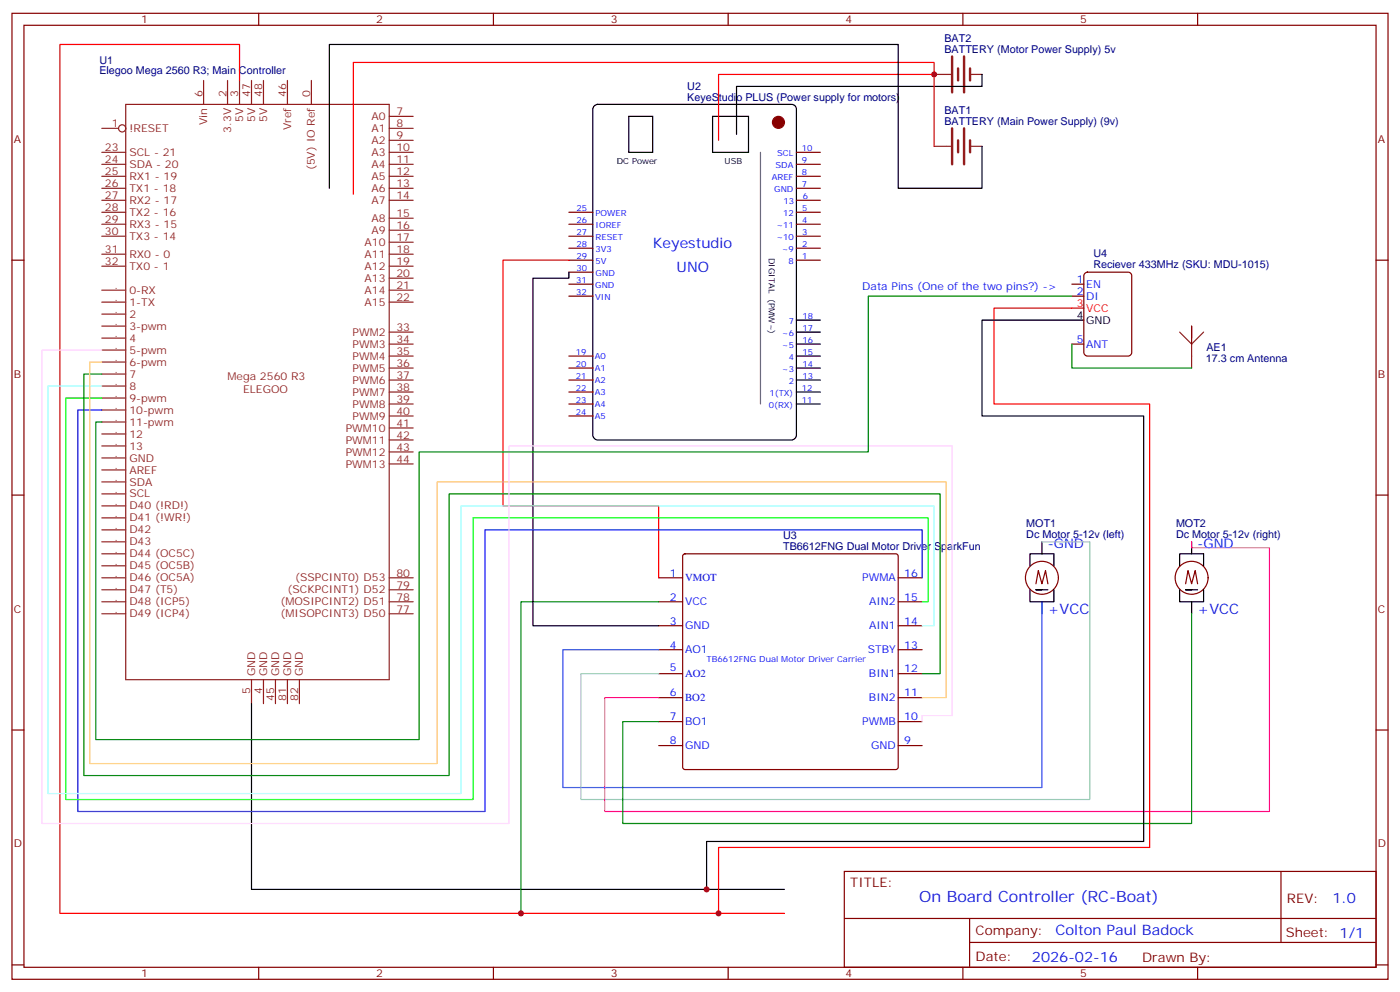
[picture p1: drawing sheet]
<svg xmlns="http://www.w3.org/2000/svg" width="412mm" height="292mm" viewBox="0 0 412 292" stroke-linecap="round" stroke-linejoin="round" font-family="sans-serif">
<g fill="none" stroke="#870000" stroke-width=".35">
<path d="M3.5 3.9h405.4v284.4h-405.4zM7.1 7.4h398.2v277.3h-398.2zM76.2 3.9v3.5M145.3 3.9v3.5M214.5 3.9v3.5M283.6 3.9v3.5M352.8 3.9v3.5M234.6 58.9h7.1M234.6 55.4h7.1M234.6 51.9h7.1M234.6 48.4h7.1M234.6 44.8h7.1"/>
<path d="M3.5 76.6h3.6M167.6 76.6h7M167.6 73.1h7M167.6 69.5h7M167.6 66h7M167.6 62.5h7M234.6 76.6h7.1M234.6 73.1h7.1M234.6 69.5h7.1M234.6 66h7.1M234.6 62.5h7.1M405.3 76.6h3.6"/>
<path d="M167.6 80.1h7M167.6 83.6h7M167.6 87.2h7M315.7 83.6h3.6M315.7 87.2h3.6M319.5 80.5l.8-.4h12l.9 .4 .2 .7v22.6l-.5 .8-.6 .2h-12l-.8-.5-.2-.5v-22.6zM351 96v5.3M167.6 104.8h7M167.6 108.3h7M167.6 111.9h7M167.6 115.4h7M167.6 118.9h7"/>
<path d="M315.7 101.3h3.6M167.6 122.4h7M3.5 145.7h3.6M405.3 145.7h3.6M194 170.1h7.1M194 177.1h7.1M201.3 163.2l.5-.2h62.1l.5 .2 .2 .5v62.1l-.3 .5-.4 .2h-62.1l-.5-.2-.2-.5v-62.1zM264.6 170.1h7M264.6 177.1h7M305.2 171.8l.7-3.8 1 3.8 1.1-3.8 .7 3.8M349.2 171.8l.8-3.8 1 3.8 1.1-3.8 .7 3.8M194 184.2h7.1"/>
<path d="M194 191.2h7.1M194 198.3h7.1M264.6 184.2h7M264.6 191.2h7M264.6 198.3h7M3.5 214.9h3.6M194 205.4h7.1M194 212.4h7.1M194 219.5h7.1M264.6 205.4h7M264.6 212.4h7M264.6 219.5h7"/>
<path d="M405.3 214.9h3.6M248.7 256.5h156.6v28.2h-156.6zM377.3 256.5v20.9M248.7 270.4h156.5M285.6 277.4h119.6M285.6 270.4v14.1M3.5 284h3.6M76.2 284.7v3.6M145.3 284.7v3.6M214.5 284.7v3.6M283.6 284.7v3.6M352.8 284.7v3.6"/>
<path d="M405.3 284h3.6"/>
<circle cx="306.9" cy="170.1" r="4.9"/>
<circle cx="351" cy="170.1" r="4.9"/>
</g>
<g fill="none" stroke="#8c2424" stroke-width=".35">
<path d="M30 37.8h4.9M37 30.7h77.7v169.4h-77.7zM60 23.7v7M67 23.7v7M70.6 23.7v7M74.1 23.7v7M77.6 23.7v7M84.7 23.7v7M91.7 23.7v7M114.7 34.3h7M114.7 37.8h7M275.2 21.9h4.9"/>
<path d="M285.8 21.9h3.5M30 48.4h7M30 44.8h7M30 51.9h7M30 55.4h7M30 58.9h7M114.7 48.4h7M114.7 44.8h7M114.7 41.3h7M114.7 51.9h7M114.7 55.4h7M114.7 58.9h7"/>
<path d="M275.2 43.1h4.9M285.8 43.1h3.5M30 62.5h7M30 66h7M30 69.5h7M30 74.8h7M30 78.4h7M114.7 64.2h7M114.7 67.8h7M114.7 71.3h7M114.7 74.8h7M114.7 78.4h7"/>
<path d="M30 99.5h7M30 96h7M30 92.5h7M30 88.9h7M30 85.4h7M114.7 88.9h7M114.7 85.4h7M114.7 81.9h7M114.7 97.8h7M347.5 97.8l3.5 3.5M354.5 97.8l-3.5 3.5M30 110.1h7"/>
<path d="M30 106.6h7M30 103h7M30 117.2h7M30 113.6h7M114.7 115.4h7M114.7 118.9h7M114.7 108.3h7M114.7 101.3h7M114.7 104.8h7M114.7 111.9h7M351 101.3v7M30 138.3h7"/>
<path d="M30 134.8h7M30 131.3h7M30 127.7h7M30 124.2h7M30 120.7h7M114.7 126h7M114.7 129.5h7M114.7 133h7M114.7 136.6h7M114.7 122.4h7M30 141.9h7M30 152.4h7"/>
<path d="M30 148.9h7M30 145.4h7M30 159.5h7M30 156h7M30 173.6h7M30 170.1h7M30 177.1h7M30 166.5h7M30 163h7M114.7 173.6h7M114.7 170.1h7M114.7 177.1h7"/>
<path d="M30 180.7h7M114.7 180.7h7M74.1 200.1v7M77.6 200.1v7M81.1 200.1v7M84.7 200.1v7M88.2 200.1v7"/>
<circle cx="36" cy="37.8" r="1.06"/>
</g>
<g fill="none" stroke="#000" stroke-width=".35">
<path d="M174.9 31.3l1.1-.6h57.2a1.41 1.41 0 0 1 1.4 1.4v96a1.51 1.51 0 0 1-1.4 1.4h-57.2a1.51 1.51 0 0 1-1.4-1.4v-96zM185.2 34.3h7.1v10.5h-7.1zM209.9 34.3h10.6v10.5h-10.6zM289.3 21.9v3.5h-72.3v14.1M289.3 43.1v12.3h-24.7v-42.3h-167.6v42.3M167.6 80.1v1.8h-10.6v102.3h37M234.6 97.8h7.1M234.6 94.2h7.1M319.3 94.2h-30v28.2h47.6v125.3h-128.8v14.1M234.6 118.9h7.1M234.6 115.4h7.1M234.6 111.9h7.1"/>
<path d="M234.6 108.3h7.1M234.6 104.8h7.1M234.6 101.3h7.1M306.9 159.5v3.5M351 159.5v3.5M303.4 173.6v3.5h7v-3.5M303.4 166.5v-3.5h7v3.5M306.9 173.6h-1.7h3.5M306.9 177.1v3.6M347.5 173.6v3.5h7v-3.5M347.5 166.5v-3.5h7v3.5M351 173.6h-1.8h3.6"/>
<path d="M351 177.1v3.6M74.1 207.1v54.7h157"/>
</g>
<circle cx="229.3" cy="36" r="1.76" fill="#900" stroke="#900" stroke-width=".35"/>
<path d="M224 44.8v74.1" fill="none" stroke="#666" stroke-width=".35"/>
<path d="M280.5 16.6v10.6M284 16.6v10.6M280.5 37.8v10.6M282.2 20.1v3.6M284 37.8v10.6M285.8 20.1v3.6M282.2 41.3v3.5M285.8 41.3v3.5" fill="none" stroke="#8c2424" stroke-width=".71"/>
<path d="M70.6 23.7v-10.6h-53v255.8h213.5M275.2 21.9h-63.5v19.4M275.2 43.1v-24.7h-171.1v38.8M167.6 76.6h-19.4v72.3h45.8v21.2M319.3 90.7h-26.5v28.2h45.9v130.5h-127v19.5" fill="none" stroke="#f00" stroke-width=".35"/>
<path d="M315.7 87.2h-59.9v45.8h-132.3v84.7h-95.3v-93.5h1.8M30 110.1h-5.3v118.2h107.6v-82.9h144.6v52.9h-5.3M315.7 101.3v7h35.3M194 177.1h-40.5v91.8M351 180.7v61.7h-167.6v-30h10.6" fill="none" stroke="#008700" stroke-width=".35"/>
<path d="M306.9 177.1v54.7h-141.1v-40.6h28.2" fill="none" stroke="#06f" stroke-width=".35"/>
<path d="M306.9 159.5h14.1v75.8h-149.9v-37h22.9" fill="none" stroke="#9cc" stroke-width=".35"/>
<path d="M351 159.5v1.8h22.9v77.6h-195.7v-33.5h15.8" fill="none" stroke="#f0f" stroke-width=".35"/>
<path d="M30 120.7h-7.1v118.2h120v-82.9h128.7v14.1" fill="none" stroke="#00f" stroke-width=".35"/>
<path d="M30 117.2h-10.6v118.1h119.9v-82.9h134.1v24.7h-1.8" fill="none" stroke="#0f0" stroke-width=".35"/>
<path d="M30 113.6h-15.9v120h121.7v-84.7h139.4v35.3h-3.6" fill="none" stroke="#9ff" stroke-width=".35"/>
<path d="M30 106.6h-3.5v118.2h102.3v-82.9h149.9v63.5h-7.1" fill="none" stroke="#fc6" stroke-width=".35"/>
<path d="M30 103h-17.7v139.4h137.6v-111.1h130.6v79.3h-8.9v1.8" fill="none" stroke="#fcf" stroke-width=".35"/>
<g fill="#c00">
<circle cx="275.2" cy="21.9" r=".88"/>
<circle cx="153.5" cy="268.9" r=".88"/>
<circle cx="211.7" cy="268.9" r=".88"/>
<circle cx="208.1" cy="261.8" r=".88"/>
</g>
<text font-size="4.6" fill="#00f" x="270.8" y="265.5">On Board Controller (RC-Boat)</text>
<g font-size="4.2" fill="#00f">
<text x="192.3" y="73.1">Keyestudio</text>
<text x="199.3" y="80.1">UNO</text>
<text x="308.7" y="180.7">+VCC</text>
<text x="352.8" y="180.7">+VCC</text>
<text x="392.5" y="265.8">1.0</text>
<text x="310.9" y="275.3">Colton Paul Badock</text>
<text x="304" y="283.1">2026-02-16</text>
</g>
<g font-size="3.9" fill="#00f">
<text x="308.7" y="161.3">-GND</text>
<text x="352.8" y="161.3">-GND</text>
</g>
<g font-size="3.9" fill="#800">
<text x="250.5" y="261.1">TITLE:</text>
<text x="379.1" y="265.8">REV:</text>
<text x="287.4" y="275.3">Company:</text>
<text x="378.7" y="275.9">Sheet: 1/1</text>
<text x="287.4" y="283">Date:</text>
<text x="336.4" y="283.1">Drawn By:</text>
</g>
<g font-size="3.2" fill="#800">
<text x="41.6" y="6.9">1</text>
<text x="110.8" y="6.9">2</text>
<text x="179.9" y="6.9">3</text>
<text x="249.1" y="6.9">4</text>
<text x="318.2" y="6.9">5</text>
<text x="4.1" y="42">A</text>
<text x="405.9" y="42">A</text>
<text x="4.1" y="111.2">B</text>
<text x="405.9" y="111.2">B</text>
<text x="4.1" y="180.3">C</text>
<text x="405.9" y="180.3">C</text>
<text x="4.1" y="249.4">D</text>
<text x="405.9" y="249.4">D</text>
<text x="41.6" y="287.7">1</text>
<text x="110.8" y="287.7">2</text>
<text x="179.9" y="287.7">3</text>
<text x="249.1" y="287.7">4</text>
<text x="318.2" y="287.7">5</text>
</g>
<g font-size="3.2" fill="#000080">
<text x="278.2" y="15.6">BATTERY (Motor Power Supply) 5v</text>
<text x="278.2" y="12.3">BAT2</text>
<text x="29.3" y="21.9">Elegoo Mega 2560 R3; Main Controller</text>
<text x="29.3" y="18.9">U1</text>
<text x="202.4" y="29.7">KeyeStudio PLUS (Power supply for motors)</text>
<text x="202.4" y="26.6">U2</text>
<text x="278.2" y="33.5">BAT1</text>
<text x="278.2" y="36.7">BATTERY (Main Power Supply) (9v)</text>
<text x="322.1" y="75.6">U4</text>
<text x="322.1" y="78.8">Reciever 433MHz (SKU: MDU-1015)</text>
<text x="355.2" y="106.5">17.3 cm Antenna</text>
<text x="355.4" y="103.3">AE1</text>
<text x="302.3" y="155.2">MOT1</text>
<text x="346.4" y="155.2">MOT2</text>
<text x="230.7" y="162">TB6612FNG Dual Motor Driver SparkFun</text>
<text x="230.7" y="158.7">U3</text>
<text x="302.3" y="158.4">Dc Motor 5-12v (left)</text>
<text x="346.4" y="158.4">Dc Motor 5-12v (right)</text>
</g>
<g font-size="3.2" fill="#8d2323">
<text x="59.6" y="28.6" transform="rotate(-90 59.6 28.6)">6</text>
<text x="66.7" y="28.6" transform="rotate(-90 66.7 28.6)">2</text>
<text x="70.2" y="28.6" transform="rotate(-90 70.2 28.6)">3</text>
<text x="73.7" y="28.6" transform="rotate(-90 73.7 28.6)">47</text>
<text x="77.3" y="28.6" transform="rotate(-90 77.3 28.6)">48</text>
<text x="84.3" y="28.6" transform="rotate(-90 84.3 28.6)">46</text>
<text x="91.4" y="28.6" transform="rotate(-90 91.4 28.6)">0</text>
<text x="71.6" y="36" transform="rotate(-90 71.6 36)">5V</text>
<text x="75.1" y="36" transform="rotate(-90 75.1 36)">5V</text>
<text x="78.7" y="36" transform="rotate(-90 78.7 36)">5V</text>
<text x="109.4" y="35.3">A0</text>
<text x="116.8" y="33.9">7</text>
<text x="32.9" y="37.4">1</text>
<text x="38.1" y="38.8">!RESET</text>
<text x="61" y="36.8" transform="rotate(-90 61 36.8)">Vin</text>
<text x="68.1" y="39.1" transform="rotate(-90 68.1 39.1)">3.3V</text>
<text x="85.7" y="38.3" transform="rotate(-90 85.7 38.3)">Vref</text>
<text x="109.4" y="38.8">A1</text>
<text x="116.8" y="41">9</text>
<text x="116.8" y="37.4">8</text>
<text x="30.9" y="44.5">23</text>
<text x="38.1" y="45.9">SCL - 21</text>
<text x="109.4" y="45.9">A3</text>
<text x="109.4" y="42.4">A2</text>
<text x="116.8" y="44.5">10</text>
<text x="30.9" y="51.5">25</text>
<text x="30.9" y="48">24</text>
<text x="38.1" y="53">RX1 - 19</text>
<text x="38.1" y="49.4">SDA - 20</text>
<text x="92.8" y="50.1" transform="rotate(-90 92.8 50.1)">(5V) IO Ref</text>
<text x="109.4" y="49.4">A4</text>
<text x="109.4" y="53">A5</text>
<text x="116.8" y="48">11</text>
<text x="116.8" y="51.5">12</text>
<text x="30.9" y="58.6">27</text>
<text x="30.9" y="55.1">26</text>
<text x="38.1" y="56.5">TX1 - 18</text>
<text x="109.4" y="56.5">A6</text>
<text x="116.8" y="55.1">13</text>
<text x="116.8" y="58.6">14</text>
<text x="30.9" y="62.1">28</text>
<text x="30.9" y="65.7">29</text>
<text x="38.1" y="60">RX2 - 17</text>
<text x="38.1" y="63.5">TX2 - 16</text>
<text x="109.4" y="60">A7</text>
<text x="109.4" y="65.3">A8</text>
<text x="116.8" y="63.9">15</text>
<text x="30.9" y="69.2">30</text>
<text x="38.1" y="67.1">RX3 - 15</text>
<text x="38.1" y="70.6">TX3 - 14</text>
<text x="109.4" y="68.8">A9</text>
<text x="116.8" y="67.4">16</text>
<text x="116.8" y="70.9">17</text>
<text x="30.9" y="74.5">31</text>
<text x="30.9" y="78">32</text>
<text x="38.1" y="75.9">RX0 - 0</text>
<text x="107.4" y="72.4">A10</text>
<text x="107.4" y="75.9">A11</text>
<text x="116.8" y="74.5">18</text>
<text x="116.8" y="78">19</text>
<text x="38.1" y="79.4">TX0 - 1</text>
<text x="107.4" y="79.4">A12</text>
<text x="107.4" y="82.9">A13</text>
<text x="116.8" y="81.5">20</text>
<text x="33.8" y="88.6">.</text>
<text x="33.8" y="85.1">.</text>
<text x="38.1" y="90">1-TX</text>
<text x="38.1" y="86.5">0-RX</text>
<text x="107.4" y="86.5">A14</text>
<text x="107.4" y="90">A15</text>
<text x="116.8" y="85.1">21</text>
<text x="116.8" y="88.6">22</text>
<text x="33.8" y="95.6">.</text>
<text x="33.8" y="92.1">.</text>
<text x="38.1" y="93.5">2</text>
<text x="33.8" y="99.2">.</text>
<text x="38.1" y="100.6">4</text>
<text x="38.1" y="97">3-pwm</text>
<text x="103.9" y="98.8">PWM2</text>
<text x="116.8" y="97.4">33</text>
<text x="116.8" y="100.9">34</text>
<text x="33.8" y="106.2">.</text>
<text x="33.8" y="102.7">.</text>
<text x="38.1" y="107.6">6-pwm</text>
<text x="38.1" y="104.1">5-pwm</text>
<text x="103.9" y="102.3">PWM3</text>
<text x="103.9" y="105.9">PWM4</text>
<text x="116.8" y="108">36</text>
<text x="116.8" y="104.5">35</text>
<text x="33.8" y="109.7">.</text>
<text x="33.8" y="113.3">.</text>
<text x="38.1" y="111.2">7</text>
<text x="67" y="111.9">Mega 2560 R3</text>
<text x="103.9" y="109.4">PWM5</text>
<text x="103.9" y="112.9">PWM6</text>
<text x="116.8" y="111.5">37</text>
<text x="33.8" y="116.8">.</text>
<text x="38.1" y="118.2">9-pwm</text>
<text x="38.1" y="114.7">8</text>
<text x="71.6" y="115.7">ELEGOO</text>
<text x="103.9" y="116.5">PWM7</text>
<text x="103.9" y="120">PWM8</text>
<text x="116.8" y="115">38</text>
<text x="116.8" y="118.6">39</text>
<text x="33.8" y="123.9">.</text>
<text x="33.8" y="120.3">.</text>
<text x="38.1" y="125.3">11-pwm</text>
<text x="38.1" y="121.7">10-pwm</text>
<text x="103.9" y="123.5">PWM9</text>
<text x="116.8" y="125.6">41</text>
<text x="116.8" y="122.1">40</text>
<text x="33.8" y="130.9">.</text>
<text x="33.8" y="127.4">.</text>
<text x="38.1" y="128.8">12</text>
<text x="101.8" y="127">PWM10</text>
<text x="101.8" y="130.6">PWM11</text>
<text x="116.8" y="129.2">42</text>
<text x="33.8" y="138">.</text>
<text x="33.8" y="134.4">.</text>
<text x="38.1" y="135.9">GND</text>
<text x="38.1" y="132.3">13</text>
<text x="101.8" y="134.1">PWM12</text>
<text x="101.8" y="137.6">PWM13</text>
<text x="116.8" y="132.7">43</text>
<text x="116.8" y="136.2">44</text>
<text x="33.8" y="141.5">.</text>
<text x="38.1" y="139.4">AREF</text>
<text x="38.1" y="142.9">SDA</text>
<text x="33.8" y="148.6">.</text>
<text x="33.8" y="145">.</text>
<text x="38.1" y="150">D40 (!RD!)</text>
<text x="38.1" y="146.4">SCL</text>
<text x="33.8" y="152.1">.</text>
<text x="33.8" y="155.6">.</text>
<text x="38.1" y="153.5">D41 (!WR!)</text>
<text x="33.8" y="159.1">.</text>
<text x="38.1" y="160.5">D43</text>
<text x="38.1" y="157">D42</text>
<text x="33.8" y="166.2">.</text>
<text x="33.8" y="162.7">.</text>
<text x="38.1" y="167.6">D45 (OC5B)</text>
<text x="38.1" y="164.1">D44 (OC5C)</text>
<text x="33.8" y="173.2">.</text>
<text x="33.8" y="169.7">.</text>
<text x="38.1" y="171.1">D46 (OC5A)</text>
<text x="87" y="171.1">(SSPCINT0) D53</text>
<text x="116.8" y="173.2">79</text>
<text x="116.8" y="169.7">80</text>
<text x="33.8" y="176.8">.</text>
<text x="38.1" y="178.2">D48 (ICP5)</text>
<text x="38.1" y="174.7">D47 (T5)</text>
<text x="82.6" y="178.2">(MOSIPCINT2) D51</text>
<text x="84.7" y="174.7">(SCKPCINT1) D52</text>
<text x="116.8" y="176.8">78</text>
<text x="33.8" y="180.3">.</text>
<text x="38.1" y="181.7">D49 (ICP4)</text>
<text x="82.6" y="181.7">(MISOPCINT3) D50</text>
<text x="116.8" y="180.3">77</text>
<text x="75.1" y="199" transform="rotate(-90 75.1 199)">GND</text>
<text x="78.7" y="199" transform="rotate(-90 78.7 199)">GND</text>
<text x="82.2" y="199" transform="rotate(-90 82.2 199)">GND</text>
<text x="85.7" y="199" transform="rotate(-90 85.7 199)">GND</text>
<text x="89.3" y="199" transform="rotate(-90 89.3 199)">GND</text>
<text x="73.7" y="204.2" transform="rotate(-90 73.7 204.2)">5</text>
<text x="77.3" y="204.2" transform="rotate(-90 77.3 204.2)">4</text>
<text x="80.8" y="206.2" transform="rotate(-90 80.8 206.2)">45</text>
<text x="84.3" y="206.2" transform="rotate(-90 84.3 206.2)">81</text>
<text x="87.8" y="206.2" transform="rotate(-90 87.8 206.2)">82</text>
</g>
<g font-size="3.2" fill="#00f">
<text x="317.2" y="83.3">1</text>
<text x="254" y="85.4">Data Pins (One of the two pins?) -&gt;</text>
<text x="317.2" y="86.8">2</text>
<text x="320" y="84.7">EN</text>
<text x="320" y="88.2">DI</text>
<text x="317.2" y="100.9">5</text>
<text x="320" y="102.3">ANT</text>
<text x="197.3" y="169.7">1</text>
<text x="201.8" y="171.1">VMOT</text>
<text x="254" y="171.1">PWMA</text>
<text x="266.3" y="169.7">16</text>
<text x="197.3" y="176.8">2</text>
<text x="201.8" y="178.2">VCC</text>
<text x="256" y="178.2">AIN2</text>
<text x="266.3" y="176.8">15</text>
<text x="197.3" y="183.8">3</text>
<text x="201.8" y="185.2">GND</text>
<text x="256" y="185.2">AIN1</text>
<text x="266.3" y="183.8">14</text>
<text x="197.3" y="190.9">4</text>
<text x="266.3" y="190.9">13</text>
<text x="197.3" y="197.4">5</text>
<text x="201.8" y="192.3">AO1</text>
<text x="255.6" y="192.3">STBY</text>
<text x="266.3" y="197.9">12</text>
<text x="201.8" y="199.4">AO2</text>
<text x="256" y="199.4">BIN1</text>
<text x="197.3" y="205">6</text>
<text x="201.8" y="206.4">BO2</text>
<text x="256" y="206.4">BIN2</text>
<text x="266.3" y="205">11</text>
<text x="197.3" y="212.1">7</text>
<text x="201.8" y="213.5">BO1</text>
<text x="254" y="213.5">PWMB</text>
<text x="266.3" y="212.1">10</text>
<text x="197.3" y="219.1">8</text>
<text x="201.8" y="220.5">GND</text>
<text x="256.6" y="220.5">GND</text>
<text x="266.3" y="219.1">9</text>
</g>
<g font-size="3.2" fill="#f00">
<text x="317.2" y="90.3">3</text>
<text x="320" y="91.8">VCC</text>
</g>
<g font-size="3.2">
<text x="317.2" y="93.9">4</text>
<text x="320" y="95.3">GND</text>
</g>
<g font-size="2.5" fill="#00f">
<text x="228.9" y="45.9">SCL</text>
<text x="236.2" y="44.5">10</text>
<text x="227.3" y="53">AREF</text>
<text x="228.5" y="49.4">SDA</text>
<text x="236.2" y="51.6">8</text>
<text x="236.2" y="48">9</text>
<text x="228.1" y="56.5">GND</text>
<text x="230.8" y="60">13</text>
<text x="236.2" y="55.1">7</text>
<text x="236.4" y="58.5">6</text>
<text x="169.8" y="62.1">25</text>
<text x="169.8" y="65.6">26</text>
<text x="175.4" y="63.5">POWER</text>
<text x="230.7" y="63.6">12</text>
<text x="236.3" y="62.2">5</text>
<text x="236.3" y="65.7">4</text>
<text x="169.8" y="69.1">27</text>
<text x="175.4" y="67">IOREF</text>
<text x="175.4" y="70.5">RESET</text>
<text x="228.7" y="70.6">~10</text>
<text x="228.7" y="67.1">~11</text>
<text x="236.3" y="69.2">3</text>
<text x="169.8" y="72.7">28</text>
<text x="169.8" y="76.2">29</text>
<text x="175.4" y="74.1">3V3</text>
<text x="175.4" y="77.6">5V</text>
<text x="230.3" y="74.1">~9</text>
<text x="232.3" y="77.6">8</text>
<text x="236.3" y="76.2">1</text>
<text x="236.3" y="72.7">2</text>
<text x="169.7" y="83.3">31</text>
<text x="169.8" y="79.7">30</text>
<text x="175.4" y="81.1">GND</text>
<text x="169.7" y="86.8">32</text>
<text x="175.3" y="84.7">GND</text>
<text x="175.3" y="88.2">VIN</text>
<text x="232.3" y="95.3">7</text>
<text x="236.4" y="93.9">18</text>
<text x="230.3" y="98.8">~6</text>
<text x="236.4" y="100.9">16</text>
<text x="236.4" y="97.4">17</text>
<text x="169.6" y="104.4">19</text>
<text x="169.6" y="107.9">20</text>
<text x="175.2" y="105.8">A0</text>
<text x="230.3" y="102.3">~5</text>
<text x="232.3" y="105.9">4</text>
<text x="236.4" y="108">14</text>
<text x="236.4" y="104.5">15</text>
<text x="169.6" y="111.4">21</text>
<text x="175.2" y="109.3">A1</text>
<text x="175.2" y="112.9">A2</text>
<text x="230.3" y="109.4">~3</text>
<text x="232.3" y="112.9">2</text>
<text x="236.4" y="111.5">13</text>
<text x="169.6" y="115">22</text>
<text x="169.6" y="118.5">23</text>
<text x="175.2" y="116.4">A3</text>
<text x="175.2" y="119.9">A4</text>
<text x="226.7" y="116.5">1(TX)</text>
<text x="236.2" y="118.6">11</text>
<text x="236.2" y="115.1">12</text>
<text x="169.6" y="122">24</text>
<text x="175.2" y="123.4">A5</text>
<text x="226.5" y="120">0(RX)</text>
<text x="208.1" y="194.8">TB6612FNG Dual Motor Driver Carrier</text>
</g>
<g font-size="2.5">
<text x="181.7" y="48.4">DC Power</text>
<text x="213.4" y="48.4">USB</text>
<text x="226.5" y="75.9" transform="rotate(90 226.5 75.9)">DIGITAL (PMW~)</text>
</g>
</svg>
